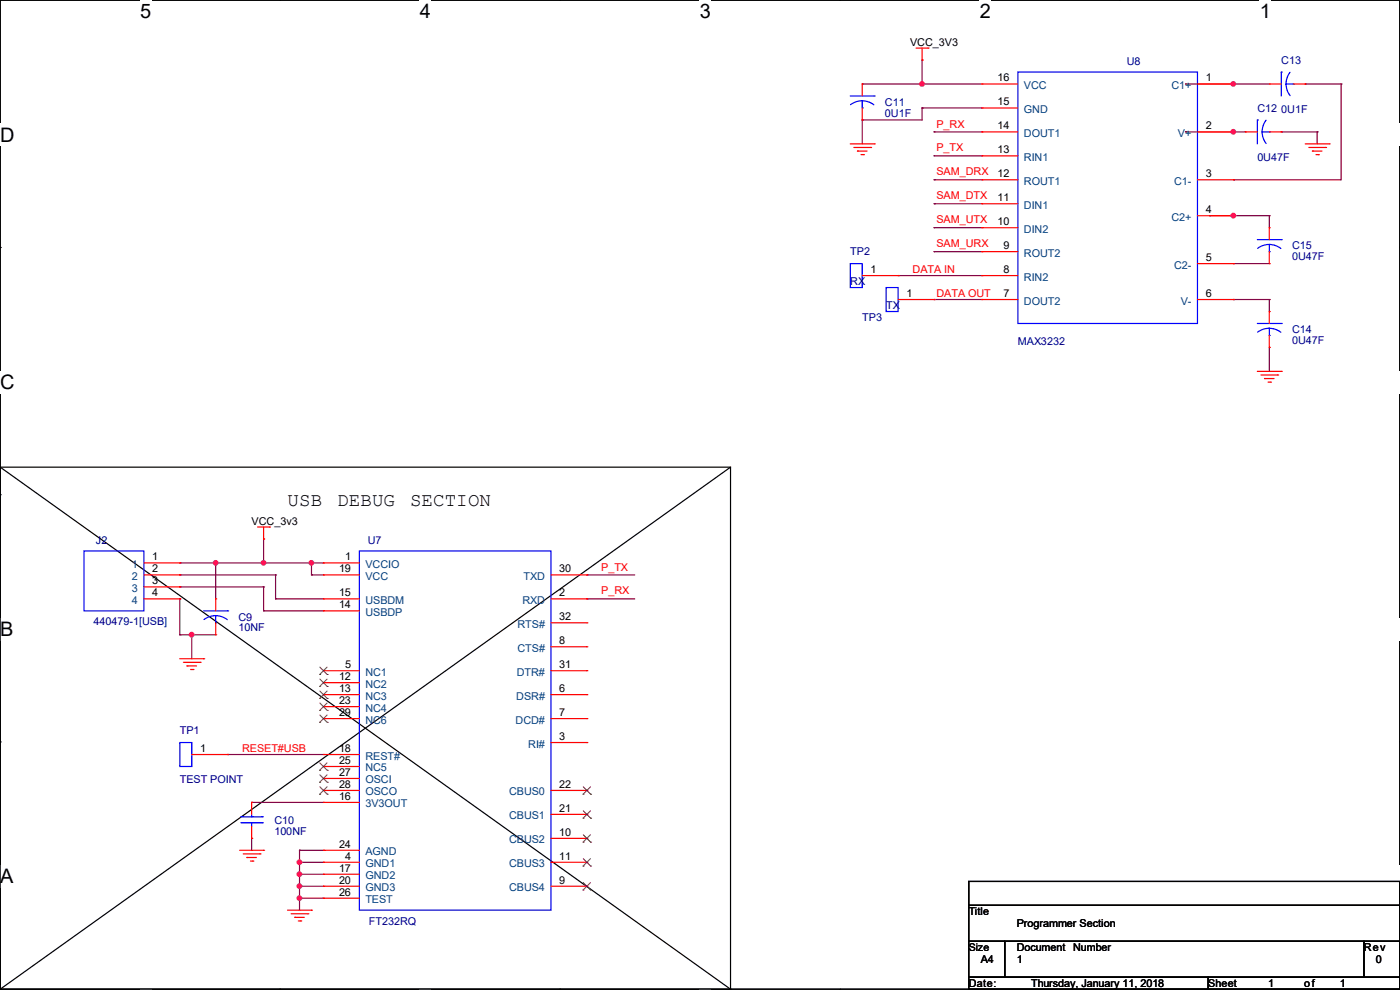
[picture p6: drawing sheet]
<svg xmlns="http://www.w3.org/2000/svg" width="297mm" height="210mm" viewBox="0 0 297 210" stroke-linecap="round" stroke-linejoin="round" font-family="sans-serif">
<path d="M0 0h297v209.8h-297z" fill="none" stroke="#000" stroke-width=".25"/>
<g fill="#fff">
<path d="M29.7 0h2.4v4.8h-2.4z"/>
<path d="M29.7 209.8h2.4v.2h-2.4z"/>
</g>
<path d="M59.4 0h.1M59.4 209.8h.1" fill="none" stroke="#000" stroke-width=".25"/>
<g fill="#fff">
<path d="M89.1 0h2.3v4.8h-2.3z"/>
<path d="M89.1 209.8h2.3v.2h-2.3z"/>
</g>
<path d="M118.8 0h.1M118.8 209.8h.1" fill="none" stroke="#000" stroke-width=".25"/>
<g fill="#fff">
<path d="M148.5 0h2.3v4.8h-2.3z"/>
<path d="M148.5 209.8h2.3v.2h-2.3z"/>
</g>
<path d="M178.2 0h.1M178.2 209.8h.1" fill="none" stroke="#000" stroke-width=".25"/>
<g fill="#fff">
<path d="M207.9 0h2.3v4.8h-2.3z"/>
<path d="M207.9 209.8h2.3v.2h-2.3z"/>
</g>
<path d="M237.6 0h.1M237.6 209.8h.1" fill="none" stroke="#000" stroke-width=".25"/>
<g fill="#fff">
<path d="M267.3 0h2.3v4.8h-2.3z"/>
<path d="M267.3 209.8h2.3v.2h-2.3z"/>
<path d="M0 26.2h3.1v4.8h-3.1z"/>
<path d="M297 26.2v4.8z"/>
<path d="M0 78.7h3.1v4.7h-3.1z"/>
<path d="M297 78.7v4.7z"/>
</g>
<path d="M0 52.5h.1M297 52.5h.1" fill="none" stroke="#000" stroke-width=".25"/>
<g fill="#fff">
<path d="M0 131.1h2.9v4.8h-2.9z"/>
<path d="M297 131.1v4.8z"/>
</g>
<path d="M0 104.9h.1M297 104.9h.1" fill="none" stroke="#000" stroke-width=".25"/>
<g fill="#fff">
<path d="M0 183.6h2.9v4.7h-2.9z"/>
<path d="M296.9 183.6h.1v4.7h-.1z"/>
</g>
<g fill="none" stroke="#000" stroke-width=".25">
<path d="M0 99.1h155v110.7h-155zM0 99.1l155 110.7M155 99.1l-155 110.7M0 157.4h.1M297 157.4h.1M205.5 187h91.5v5.1h-91.5zM205.5 192.1h91.5v7.6h-91.5zM205.5 199.7h7.6v7.6h-7.6zM213.1 199.7h76.2v7.6h-76.2zM289.3 199.7h7.7v7.6h-7.7zM0 209.8h.1M155 209.8h.1"/>
<path d="M205.5 207.3h50.8v2.5h-50.8zM256.3 207.3h40.7v2.5h-40.7z"/>
</g>
<g fill="none" stroke="#800040" stroke-width=".25">
<path d="M182.9 17.8h.1M182.9 17.8h25.4M195.6 12.7h.1M195.6 17.8h.1M195.6 12.7v5.1M251.5 17.8h.1M251.5 17.8h17.8M261.7 17.8h.1M276.9 17.8h.1M276.9 17.8h7.6M284.5 17.8h.1M284.5 17.8v20.3h-22.8"/>
<path d="M182.9 25.4h.1M182.9 25.4v5.1M195.6 22.9h.1M195.6 22.9v2.5h-12.7M195.6 22.9h12.7M198.2 28h.1M198.2 33.1h.1M198.2 38.1h.1M198.2 28h10.1M198.2 38.1h10.1M198.2 33.1h10.1M251.5 28h.1"/>
<path d="M251.5 28h12.7M261.7 28h.1M261.7 38.1h.1M271.8 28h.1M271.8 28h7.6M279.4 28h.1M279.4 28v2.5M190.5 58.5h.1M190.5 58.5h17.8M198.2 43.2h.1M198.2 48.3h.1M198.2 53.4h.1"/>
<path d="M198.2 43.2h10.1M198.2 48.3h10.1M198.2 53.4h10.1M256.6 45.8h.1M256.6 45.8h12.7M261.7 55.9h.1M261.7 45.8h.1M261.7 55.9h7.6M269.3 45.8h.1M269.3 45.8v2.5M198.2 63.5h.1M198.2 63.5h10.1"/>
<path d="M261.7 63.5h.1M261.7 63.5h7.6M269.3 63.5h.1M269.3 73.7h.1M269.3 63.5v2.6M269.3 73.7v5.1M38.1 119.4h.1M38.1 119.4h30.5M45.8 119.4h.1M45.8 119.4v7.6M55.9 114.3h.1M55.9 119.4h.1"/>
<path d="M55.9 114.3v5.1M66.1 119.4h.1M66.1 119.4v2.6M38.1 122h.1M38.1 124.5h.1M38.1 127h.1M38.1 134.7h.1M38.1 122h20.4M38.1 124.5h17.8M38.1 127v7.7M38.1 134.7h7.7M40.7 134.7h.1"/>
<path d="M40.7 134.7v5M55.9 124.5h.1M55.9 129.6h.1M55.9 124.5v5.1M55.9 129.6h12.7M58.5 122h.1M58.5 127h.1M58.5 122v5M58.5 127h10.1M66.1 122h.1M66.1 122h2.5M124.5 122h.1"/>
<path d="M124.5 127h.1M124.5 122h10.2M124.5 127h10.2M48.3 160.1h.1M48.3 160.1h20.3M53.4 170.2h.1M53.4 177.8h.1M53.4 170.2h15.2M53.4 177.8v2.6M63.5 180.4h.1M63.5 190.5h.1M63.5 188h.1"/>
<path d="M63.5 185.5h.1M63.5 182.9h.1M63.5 180.4h5.1M63.5 180.4v12.7M63.5 190.5h5.1M63.5 188h5.1M63.5 185.5h5.1M63.5 182.9h5.1"/>
</g>
<g fill="#f0f" stroke="#f0f" stroke-width=".25">
<circle cx="45.7" cy="119.4" r=".49"/>
<circle cx="66.1" cy="119.4" r=".49"/>
<circle cx="40.7" cy="134.6" r=".49"/>
<circle cx="55.9" cy="119.4" r=".49"/>
<circle cx="63.5" cy="190.5" r=".49"/>
<circle cx="63.5" cy="188" r=".49"/>
<circle cx="63.5" cy="185.4" r=".49"/>
<circle cx="63.5" cy="182.9" r=".49"/>
<circle cx="195.6" cy="17.8" r=".49"/>
<circle cx="261.6" cy="17.8" r=".49"/>
<circle cx="261.6" cy="28" r=".49"/>
<circle cx="261.6" cy="45.7" r=".49"/>
</g>
<g fill="none" stroke="#f00" stroke-width=".25">
<path d="M182.9 17.8h.1M182.9 17.8v2.6M194.4 10.2h2.5M195.6 12.7h.1M195.6 10.2v2.5M196.9 10.2h.1M208.3 17.8h.1M208.3 17.8h7.6M254 17.8h7.7M261.7 17.8h.1M269.3 17.8h.1M269.3 17.8h2.5"/>
<path d="M274.4 17.8h2.5M276.9 17.8h.1M180.4 30.5h5.1M181.1 31.3h3.6M181.9 32h.1M181.9 32h2M182.7 32.8h.5M182.9 25.4h.1M182.9 22.9v2.5M183.2 32.8h.1M184.7 31.3h.1M185.5 30.5h.1"/>
<path d="M208.3 38.1h.1M208.3 33.1h.1M208.3 28h.1M208.3 22.9h.1M208.3 28h7.6M208.3 38.1h7.6M208.3 33.1h7.6M208.3 22.9h7.6M254 28h7.7M254 38.1h7.7M261.7 28h.1M261.7 38.1h.1"/>
<path d="M264.2 28h.1M264.2 28h2.5M269.3 28h2.5M271.8 28h.1M276.9 30.5h5.1M277.7 31.3h3.5M278.4 32h.1M278.4 32h2.1M279.2 32.8h.5M279.7 32.8h.1M281.2 31.3h.1M282 30.5h.1"/>
<path d="M182.9 58.5h7.6M190.5 58.5h.1M208.3 58.5h.1M208.3 53.4h.1M208.3 48.3h.1M208.3 43.2h.1M208.3 58.5h7.6M208.3 53.4h7.6M208.3 48.3h7.6M208.3 43.2h7.6M254 45.8h7.7M254 55.9h7.7"/>
<path d="M261.7 45.8h.1M261.7 55.9h.1M269.3 48.3h.1M269.3 55.9h.1M269.3 48.3v2.5M269.3 53.4v2.5M190.5 63.5h7.7M198.2 63.5h.1M208.3 63.5h.1M208.3 63.5h7.6M254 63.5h7.7M261.7 63.5h.1"/>
<path d="M266.7 78.8h5.1M267.5 79.5h3.6M269.3 66.1h.1M269.3 73.7h.1M269.3 66.1v2.5M269.3 71.2v2.5M271.1 79.5h.1M271.8 78.8h.1M268.3 80.3h.1M268.3 80.3h2M269 81.1h.5M269.5 81.1h.1"/>
<path d="M30.5 119.4h7.6M38.1 119.4h.1M54.7 111.8h2.5M55.9 114.3h.1M55.9 111.8v2.5M57.2 111.8h.1M68.6 119.4h.1M68.6 119.4h7.6M30.5 127h7.6M30.5 122h7.6M30.5 124.5h7.6M38.1 122h.1"/>
<path d="M38.1 124.5h.1M38.1 127h.1M38.1 139.7h5.1M43.2 139.7h.1M45.8 127h.1M45.8 134.7h.1M45.8 127v2.6M45.8 132.1v2.6M68.6 129.6h.1M68.6 127h.1M68.6 122h.1M68.6 127h7.6"/>
<path d="M68.6 129.6h7.6M68.6 122h7.6M116.9 127h7.6M116.9 137.2h7.6M116.9 122h7.6M116.9 132.1h7.6M124.5 127h.1M124.5 137.2h.1M124.5 122h.1M124.5 132.1h.1M38.9 140.5h3.6M39.7 141.3h.1"/>
<path d="M39.7 141.3h2M40.4 142h.5M40.9 142h.1M42.5 140.5h.1M68.6 142.3h.1M68.6 144.8h.1M68.6 147.4h.1M68.6 149.9h.1M68.6 152.4h.1M68.6 142.3h7.6M68.6 147.4h7.6M68.6 152.4h7.6"/>
<path d="M68.6 144.8h7.6M68.6 149.9h7.6M116.9 157.5h7.6M116.9 142.3h7.6M116.9 147.4h7.6M116.9 152.4h7.6M124.5 157.5h.1M124.5 147.4h.1M124.5 152.4h.1M124.5 142.3h.1M40.7 160.1h7.6M48.3 160.1h.1"/>
<path d="M53.4 170.2h.1M53.4 177.8h.1M53.4 170.2v2.6M53.4 175.3v2.5M68.6 170.2h.1M68.6 160.1h.1M68.6 162.6h.1M68.6 165.1h.1M68.6 167.7h.1M68.6 170.2h7.6M68.6 160.1h7.6M68.6 167.7h7.6"/>
<path d="M68.6 162.6h7.6M68.6 165.1h7.6M116.9 177.8h7.6M116.9 172.8h7.6M116.9 167.7h7.6M124.5 177.8h.1M124.5 172.8h.1M124.5 167.7h.1M50.8 180.4h5.1M51.6 181.1h3.6M52.4 181.9h.1M52.4 181.9h2"/>
<path d="M53.1 182.7h.5M53.6 182.7h.1M55.2 181.1h.1M55.9 180.4h.1M61 193.1h5.1M61.8 193.8h3.5M62.5 194.6h.1M62.5 194.6h2.1M63.3 195.4h.5M63.8 195.4h.1M65.3 193.8h.1M66.1 193.1h.1"/>
<path d="M68.6 182.9h.1M68.6 185.5h.1M68.6 188h.1M68.6 180.4h.1M68.6 190.5h.1M68.6 180.4h7.6M68.6 182.9h7.6M68.6 188h7.6M68.6 185.5h7.6M68.6 190.5h7.6M116.9 182.9h7.6M116.9 188h7.6"/>
<path d="M124.5 188h.1M124.5 182.9h.1"/>
</g>
<g fill="none" stroke="#00f" stroke-width=".25">
<path d="M215.9 15.3h38.1v53.3h-38.1zM271.8 15.3h.1M271.8 15.3v5.1M272.8 17.8l.4 1.6 .5 .9M272.8 17.8h1.6M273.7 15.3l-.7 1.5-.2 1M274.4 17.8h.1M180.4 20.4h5.1M182.9 22.9h.1M182.9 21.4l1.6 .3 .9 .5M182.9 21.4l-1 .1-1.5 .7M182.9 21.4v1.5"/>
<path d="M185.5 20.4h.1M266.7 25.4h.1M266.7 25.4v5.1M267.8 28l.3 1.5 .5 .9M267.8 28h1.5M268.6 25.5l-.7 1.4-.1 1.1M269.3 28h.1M180.4 55.9h2.5v5.1h-2.5zM266.7 50.8h5.1M269.3 53.4h.1M269.3 51.9l1.5 .3 .9 .5M269.3 51.9l-1.1 .1-1.4 .7"/>
<path d="M269.3 51.9v1.5M271.8 50.8h.1M188 61h2.5v5.1h-2.5zM266.7 68.6h5.1M269.3 71.2h.1M269.3 69.6l1.5 .4 .9 .5M269.3 69.6l-1.1 .2-1.4 .7M269.3 69.6v1.6M271.8 68.6h.1M17.8 116.9h12.7v12.7h-12.7zM76.2 116.9h40.7v76.2h-40.7zM43.2 129.6h5.1"/>
<path d="M45.8 132.1h.1M45.8 130.6l1.5 .3 .9 .6M45.8 130.6l-1.1 .1-1.4 .7M45.8 130.6v1.5M48.3 129.6h.1M38.1 157.5h2.6v5.1h-2.6zM51.1 174.5h4.6M51.1 173.3h4.6M53.4 173.3h.1M53.4 174.5h.1M53.4 172.8v.5M53.4 174.5v.8"/>
<path d="M55.7 174.5h.1M55.7 173.3h.1"/>
</g>
<g fill="none" stroke="#804000" stroke-width=".21">
<path d="M67.8 143.1h.1M67.8 145.6h.1M67.8 148.2h.1M67.8 150.7h.1M67.8 153.2h.1M67.9 141.5l1.5 1.6M67.9 144.1l1.5 1.5M67.9 146.6l1.5 1.6M67.9 149.1l1.5 1.6M67.9 151.7l1.5 1.5M69.4 141.5l-1.6 1.6M69.4 144.1l-1.6 1.5"/>
<path d="M69.4 146.6l-1.6 1.6M69.4 149.1l-1.6 1.6M69.4 151.7l-1.6 1.5M69.4 143.1h.1M69.4 145.6h.1M69.4 148.2h.1M69.4 150.7h.1M69.4 153.2h.1M67.8 163.4h.1M67.8 165.9h.1M67.8 168.5h.1M67.9 161.8l1.5 1.6"/>
<path d="M67.9 164.4l1.5 1.5M67.9 166.9l1.5 1.6M69.4 161.8l-1.6 1.6M69.4 164.4l-1.6 1.5M69.4 166.9l-1.6 1.6M69.4 163.4h.1M69.4 165.9h.1M69.4 168.5h.1M123.7 178.6h.1M123.7 173.6h.1M123.7 168.5h.1M123.7 177.1l1.6 1.5"/>
<path d="M123.7 172l1.6 1.6M123.7 166.9l1.6 1.6M125.3 177.1l-1.6 1.5M125.3 172l-1.6 1.6M125.3 166.9l-1.6 1.6M125.3 178.6h.1M125.3 173.6h.1M125.3 168.5h.1M123.7 188.8h.1M123.7 183.7h.1M123.7 187.2l1.6 1.6M123.7 182.2l1.6 1.5"/>
<path d="M125.3 187.2l-1.6 1.6M125.3 182.2l-1.6 1.5M125.3 188.8h.1M125.3 183.7h.1"/>
</g>
<g font-size="4.2">
<text x="29.7" y="3.9">5</text>
<text x="89.1" y="3.9">4</text>
<text x="148.5" y="3.9">3</text>
<text x="207.9" y="3.9">2</text>
<text x="267.3" y="3.9">1</text>
<text x="0" y="30.1">D</text>
<text x="0" y="82.5">C</text>
<text x="0" y="135">B</text>
<text x="0" y="187.4">A</text>
<text x="297" y="187.4">A</text>
</g>
<g font-size="4.1">
<text x="61" y="107.4">USB</text>
<text x="71.5" y="107.4">DEBUG</text>
<text x="87" y="107.4">SECTION</text>
</g>
<g font-size="2.3">
<text x="193.1" y="9.7">VCC_3V3</text>
<text x="211.6" y="17.3">16</text>
<text x="255.8" y="17.3">1</text>
<text x="211.6" y="22.4">15</text>
<text x="211.6" y="27.4">14</text>
<text x="255.8" y="27.4">2</text>
<text x="211.6" y="32.5">13</text>
<text x="211.6" y="37.6">12</text>
<text x="255.8" y="37.6">3</text>
<text x="211.6" y="47.8">10</text>
<text x="211.6" y="42.7">11</text>
<text x="255.8" y="45.2">4</text>
<text x="212.9" y="52.8">9</text>
<text x="184.7" y="57.9">1</text>
<text x="212.9" y="57.9">8</text>
<text x="255.8" y="55.4">5</text>
<text x="192.3" y="63">1</text>
<text x="212.9" y="63">7</text>
<text x="255.8" y="63">6</text>
<text x="53.4" y="111.3">VCC_3v3</text>
<text x="32.3" y="118.9">1</text>
<text x="73.2" y="118.9">1</text>
<text x="32.3" y="121.4">2</text>
<text x="32.3" y="124">3</text>
<text x="71.9" y="121.4">19</text>
<text x="118.7" y="121.4">30</text>
<text x="32.3" y="126.5">4</text>
<text x="71.9" y="129">14</text>
<text x="71.9" y="126.5">15</text>
<text x="118.7" y="126.5">2</text>
<text x="118.7" y="131.6">32</text>
<text x="118.7" y="136.7">8</text>
<text x="73.2" y="141.7">5</text>
<text x="118.7" y="141.7">31</text>
<text x="71.9" y="144.3">12</text>
<text x="71.9" y="146.8">13</text>
<text x="71.9" y="149.4">23</text>
<text x="118.7" y="146.8">6</text>
<text x="71.9" y="151.9">29</text>
<text x="118.7" y="151.9">7</text>
<text x="42.5" y="159.5">1</text>
<text x="71.9" y="159.5">18</text>
<text x="118.7" y="157">3</text>
<text x="71.9" y="162.1">25</text>
<text x="71.9" y="164.6">27</text>
<text x="71.9" y="167.1">28</text>
<text x="118.7" y="167.1">22</text>
<text x="71.9" y="169.7">16</text>
<text x="118.7" y="172.2">21</text>
<text x="71.9" y="179.8">24</text>
<text x="118.7" y="177.3">10</text>
<text x="71.9" y="184.9">17</text>
<text x="73.2" y="182.4">4</text>
<text x="118.7" y="182.4">11</text>
<text x="71.9" y="187.5">20</text>
<text x="71.9" y="190">26</text>
<text x="118.7" y="187.5">9</text>
<text x="205.5" y="194.1">Title</text>
<text x="215.7" y="196.7">Programmer Section</text>
<text x="215.7" y="201.8">Document</text>
<text x="227.7" y="201.8">Number</text>
<text x="289.3" y="201.8">Rev</text>
<text x="205.5" y="209.4">Date:</text>
<text x="208.1" y="204.3">A4</text>
<text x="215.7" y="204.3">1</text>
<text x="218.7" y="209.4">Thursday, January 11, 2018</text>
<text x="256.3" y="209.4">Sheet</text>
<text x="269" y="209.4">1</text>
<text x="276.6" y="209.4">of</text>
<text x="284.3" y="209.4">1</text>
<text x="291.9" y="204.3">0</text>
</g>
<g font-size="2.3" fill="#000080">
<text x="239.1" y="13.8">U8</text>
<text x="271.8" y="13.5">C13</text>
<text x="187.8" y="22.4">C11</text>
<text x="266.7" y="23.7">C12</text>
<text x="271.8" y="24">0U1F</text>
<text x="187.8" y="24.7">0U1F</text>
<text x="266.7" y="34.1">0U47F</text>
<text x="274.1" y="52.9">C15</text>
<text x="180.4" y="54.2">TP2</text>
<text x="274.1" y="55.2">0U47F</text>
<text x="180.4" y="60.5">RX</text>
<text x="188" y="65.6">TX</text>
<text x="182.9" y="68.2">TP3</text>
<text x="274.1" y="70.7">C14</text>
<text x="215.9" y="73.2">MAX3232</text>
<text x="274.1" y="73">0U47F</text>
<text x="20.4" y="115.4">J2</text>
<text x="78" y="115.4">U7</text>
<text x="50.6" y="131.7">C9</text>
<text x="19.9" y="132.7">440479-1[USB]</text>
<text x="50.6" y="133.9">10NF</text>
<text x="38.1" y="155.8">TP1</text>
<text x="38.1" y="166.2">TEST POINT</text>
<text x="58.2" y="174.8">C10</text>
<text x="58.2" y="177.1">100NF</text>
<text x="78.3" y="196.2">FT232RQ</text>
</g>
<g font-size="2.3" fill="#004080">
<text x="217.2" y="24">GND</text>
<text x="217.2" y="18.9">VCC</text>
<text x="248.5" y="18.9">C1+</text>
<text x="217.2" y="29">DOUT1</text>
<text x="249.9" y="29">V+</text>
<text x="217.2" y="34.1">RIN1</text>
<text x="217.2" y="39.2">ROUT1</text>
<text x="249.1" y="39.2">C1-</text>
<text x="217.2" y="44.3">DIN1</text>
<text x="248.5" y="46.8">C2+</text>
<text x="217.2" y="49.4">DIN2</text>
<text x="217.2" y="59.5">RIN2</text>
<text x="217.2" y="54.4">ROUT2</text>
<text x="249.1" y="57">C2-</text>
<text x="217.2" y="64.6">DOUT2</text>
<text x="250.5" y="64.6">V-</text>
<text x="28" y="120.5">1</text>
<text x="28" y="123">2</text>
<text x="28" y="125.6">3</text>
<text x="77.5" y="120.5">VCCIO</text>
<text x="77.5" y="123">VCC</text>
<text x="111.1" y="123">TXD</text>
<text x="28" y="128.1">4</text>
<text x="77.5" y="130.6">USBDP</text>
<text x="77.5" y="128.1">USBDM</text>
<text x="110.8" y="128.1">RXD</text>
<text x="109.8" y="133.2">RTS#</text>
<text x="77.5" y="143.3">NC1</text>
<text x="109.6" y="143.3">DTR#</text>
<text x="109.8" y="138.3">CTS#</text>
<text x="77.5" y="145.9">NC2</text>
<text x="77.5" y="148.4">NC3</text>
<text x="109.5" y="148.4">DSR#</text>
<text x="77.5" y="151">NC4</text>
<text x="77.5" y="153.5">NC6</text>
<text x="109.4" y="153.5">DCD#</text>
<text x="77.5" y="161.1">REST#</text>
<text x="112.1" y="158.6">RI#</text>
<text x="77.5" y="163.7">NC5</text>
<text x="77.5" y="166.2">OSCI</text>
<text x="77.5" y="171.3">3V3OUT</text>
<text x="77.5" y="168.7">OSCO</text>
<text x="108" y="173.8">CBUS1</text>
<text x="108" y="168.7">CBUS0</text>
<text x="108" y="178.9">CBUS2</text>
<text x="77.5" y="184">GND1</text>
<text x="77.5" y="181.4">AGND</text>
<text x="108" y="184">CBUS3</text>
<text x="77.5" y="186.5">GND2</text>
<text x="77.5" y="189.1">GND3</text>
<text x="77.5" y="191.6">TEST</text>
<text x="108" y="189.1">CBUS4</text>
</g>
<g font-size="2.3" fill="#f00">
<text x="198.7" y="27.1">P_RX</text>
<text x="198.7" y="32.1">P_TX</text>
<text x="198.7" y="37.2">SAM_DRX</text>
<text x="198.7" y="42.3">SAM_DTX</text>
<text x="198.7" y="47.4">SAM_UTX</text>
<text x="198.7" y="52.5">SAM_URX</text>
<text x="193.6" y="58">DATA IN</text>
<text x="198.7" y="63">DATA OUT</text>
<text x="127.6" y="121">P_TX</text>
<text x="127.6" y="126.1">P_RX</text>
<text x="51.4" y="159.6">RESET#USB</text>
</g>
<text font-size="2.2" x="205.5" y="201.7">Size</text>
</svg>
